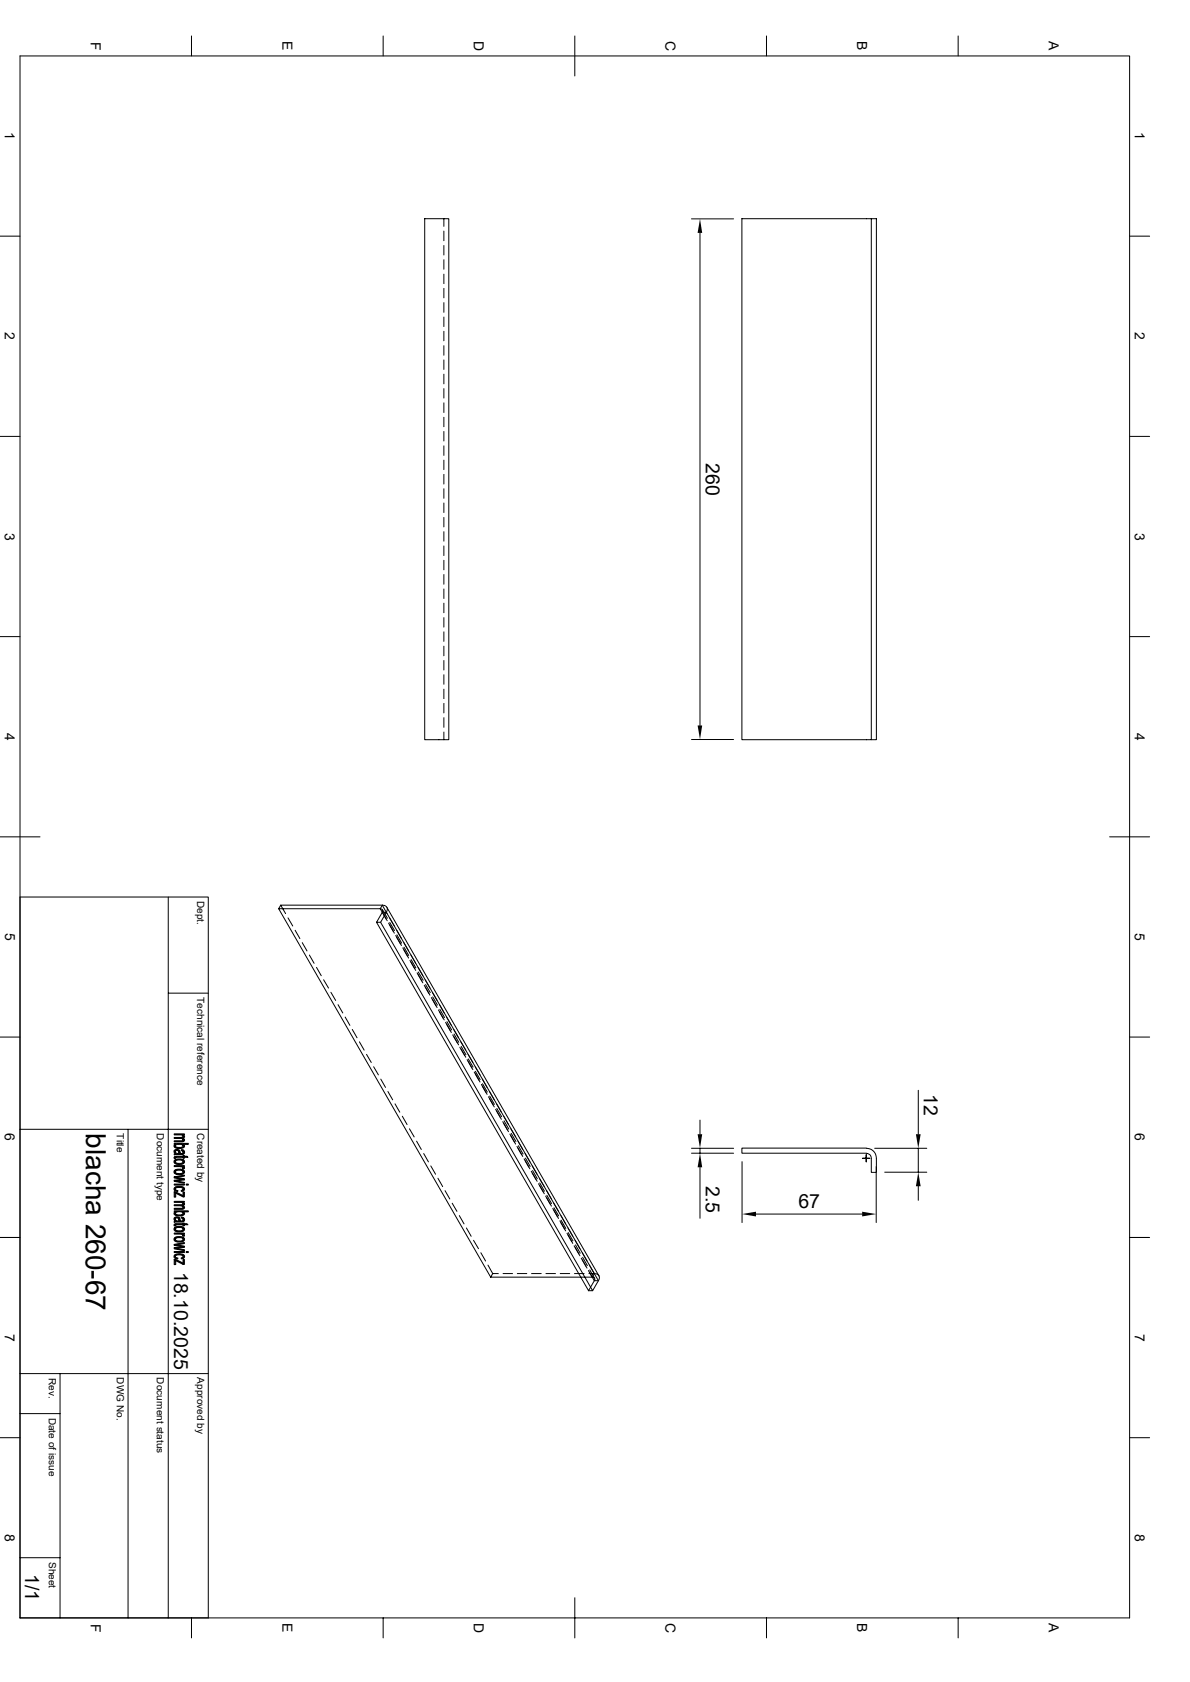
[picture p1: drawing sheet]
<svg xmlns="http://www.w3.org/2000/svg" width="297mm" height="420mm" viewBox="0 0 297 420" stroke-linecap="round" stroke-linejoin="round" font-family="sans-serif">
<g fill="none" stroke="#000" stroke-width=".25">
<path d="M5 14h276.9v390h-276.9zM47.8 9v5M95.6 9v5M143.5 9v10M191.3 9v5M239.1 9v5M0 59h5M106 54.6h6v130.1h-6zM110.8 54.6v1.9M110.8 57.7v2.4M172.6 54.7h10.5M174.7 58.2v122.9"/>
<path d="M217.5 54.6h-32.3v130.1h32.3v-130.1h1.2v130.1h-1.2M281.9 59h5M110.8 61.3v2.4M110.8 64.9v2.3M110.8 68.5v2.3M110.8 72v2.4M110.8 75.6v2.4M110.8 79.2v2.3M110.8 82.7v2.4M110.8 86.3v2.4M110.8 89.9v2.3M110.8 93.4v2.4"/>
<path d="M110.8 97v2.4M0 109h5M110.8 100.6v2.4M110.8 104.2v2.4M110.8 107.7v2.4M110.8 111.3v2.4M110.8 114.9v2.4M110.8 118.4v2.5M281.9 109h5M110.8 122v2.4M110.8 125.6v2.4M110.8 129.2v2.4"/>
<path d="M110.8 132.8v2.3M110.8 136.3v2.4M110.8 139.9v2.4M0 159h5M110.8 143.5v2.4M110.8 147.1v2.3M110.8 150.6v2.4M110.8 154.2v2.4M110.8 157.8v2.3M281.9 159h5M110.8 161.3v2.4M110.8 164.9v2.4"/>
<path d="M110.8 168.5v2.4M110.8 172.1v2.4M110.8 175.6v2.4M110.8 179.2v2.4M110.8 182.8v1.9M172.6 184.7h10.5M0 209h10M276.9 209h10M5 224h47v180M42 224v180M69.6 226.9l52.9 92M70.1 226l1.2 2.1"/>
<path d="M71.9 229.2l1.2 2M73.7 232.3l1.1 2.1M75.4 235.4l1.2 2M77.2 238.5l1.2 2M94 230.3l52.9 92M94.9 226.9l1.5 2.6M94.9 226.9l.6 .3-.1 .6M95 230.3l52.9 92M95.4 226h-25.3l-.5 .9h25.3M95.4 226a1.09 1.09 0 0 1 1.2 .5 1.09 1.09 0 0 1-.2 1.3M95.4 227.8l-1.4 2.5h1l1.4-2.5M95.4 227.8h1"/>
<path d="M95.4 227.8l1.2 2.1M95.4 226l-.5 .9M95.4 226l1.2 2.1M95.5 227.2l1.2 2.1M96.4 227.8l53 92M96.6 226.6l52.9 92M97 230.5l1.4 2.5M97.2 229.2l1.2 2M97.3 230.3l1.2 2.1M98.8 233.6l1.1 2.1M99 234.1l1.2 2M99 232.3l1.2 2.1"/>
<path d="M99.1 233.4l1.1 2.1M100.5 236.7l1.5 2.5M100.8 235.4l1.2 2M100.8 236.5l1.2 2.1M102.3 239.8l1.2 2.1M102.6 238.5l1.2 2M102.6 239.6l1.2 2.1M0 259h5M42 248h10M79 241.6l1.2 2M80.8 244.6l1.2 2.1M82.6 247.8l1.2 2"/>
<path d="M84.4 250.9l1.2 2M86.1 254l1.2 2M87.9 257l1.2 2.1M102.6 240.2l1.2 2.1M104.1 242.9l1.2 2M104.4 243.3l1.1 2.1M104.4 241.6l1.1 2M104.4 242.7l1.2 2.1M105.9 246l1.4 2.5M106.1 244.6l1.2 2.1M106.2 245.8l1.2 2.1M107.7 249.1l1.4 2.5"/>
<path d="M107.9 247.8l1.2 2M108 248.9l1.2 2.1M109.4 252.2l1.2 2.1M109.7 252.6l1.2 2.1M109.7 250.9l1.2 2M109.8 252l1.2 2.1M111.2 255.3l1.4 2.5M111.5 254l1.1 2M111.5 255.1l1.2 2.1M113 258.4l1.2 2M113.2 258.8l1.3 2.1M113.2 257l1.2 2.1"/>
<path d="M113.3 258.2l1.2 2.1M281.9 259h5M89.7 260.1l1.2 2.1M91.5 263.3l1.2 2M93.3 266.4l1.1 2M95 269.5l1.2 2M96.8 272.5l1.2 2.1M98.6 275.6l1.2 2.1M100.4 278.7l1.2 2.1M114.8 261.5l1.2 2.1M115 260.1l1.2 2.1M115.1 261.9l1.1 2.1"/>
<path d="M115.1 261.3l1.2 2.1M116.6 264.6l1.4 2.5M116.8 263.3l1.2 2M116.9 264.4l1.2 2M118.4 267.7l1.4 2.5M118.6 266.4l1.2 2M118.7 267.5l1.1 2.1M120.1 270.8l1.2 2M120.4 271.2l1.2 2.1M120.4 269.5l1.2 2M120.4 270.6l1.2 2.1M121.9 273.9l1.5 2.5"/>
<path d="M122.2 272.5l1.2 2.1M122.2 273.7l1.2 2.1M123.7 277l1.2 2M124 277.4l1.1 2.1M124 275.6l1.1 2.1M124 276.8l1.2 2M125.7 278.7l1.2 2.1M125.8 279.9l1.2 2M174.7 279.7v3.5M229.2 272.2v11M5 282h47M32 282v122"/>
<path d="M102.2 281.9l1.2 2M104 284.9l1.2 2.1M105.7 288l1.2 2.1M107.5 291.1l1.2 2.1M109.3 294.2l1.2 2.1M111.1 297.3l1.2 2.1M125.5 280.1l1.4 2.5M127.3 283.2l1.4 2.5M127.5 281.9l1.2 2M127.6 283l1.2 2M129 286.3l1.2 2M129.3 286.7l1.2 2.1"/>
<path d="M129.3 284.9l1.2 2.1M129.4 286.1l1.2 2.1M130.8 289.3l1.2 2.1M131.1 289.8l1.1 2M131.1 288l1.1 2.1M131.1 289.2l1.2 2.1M132.6 292.4l1.2 2.1M132.8 292.9l1.3 2.1M132.8 291.1l1.2 2.1M132.9 292.3l1.2 2M134.4 295.6l1.2 2M134.6 294.2l1.2 2.1"/>
<path d="M134.7 296l1.1 2.1M134.7 295.4l1.2 2M136.2 298.7l1.4 2.5M136.4 297.3l1.2 2.1M136.5 298.4l1.2 2.1M172.6 286.7h10.5M172.6 288h10.5M174.7 286.7v1.3M174.7 291.5v12.7M185.2 290.1v15.2M215.3 289.2h1.8M216.2 288.3v1.8"/>
<path d="M216.2 286.7h-31v1.3h31.4l.5 .3 .3 .6 .1 3.8h1.2v-3.5a2.46 2.46 0 0 0-2.5-2.5M218.3 286.7h13M218.7 291.3v14M220.8 292.7h10.5M229.2 286.7v6M229.2 296.2v3.5M0 309h5M112.9 300.4l1.1 2.1M114.6 303.5l1.2 2.1M116.4 306.6l1.2 2.1M118.2 309.7l1.2 2.1M120 312.8l1.2 2.1"/>
<path d="M121.8 315.9l1.2 2.1M123 318h1.4M123 318l-.5 .9M125.6 318h2.3M129.1 318h2.4M132.7 318h2.4M136.3 318h2.3M138 301.8l1.4 2.4M138.2 300.4l1.2 2.1M138.3 301.6l1.1 2M139.7 304.8l1.2 2.1M139.8 318h2.4"/>
<path d="M140 305.3l1.2 2M140 303.5l1.2 2.1M140 304.7l1.2 2M141.5 307.9l1.2 2.1M141.8 308.4l1.2 2.1M141.8 306.6l1.2 2.1M141.8 307.8l1.2 2M143.3 311.1l1.2 2M143.4 318h2.4M143.6 311.5l1.1 2.1M143.6 309.7l1.1 2.1M143.6 310.9l1.2 2"/>
<path d="M145.1 314.2l1.2 2M145.3 314.6l1.2 2.1M145.3 312.8l1.2 2.1M145.4 313.9l1.2 2.1M146.9 317.2l.9 1.7h-25.3M147 318h1.3M147.1 317.7l1.2 2.1-1.4 2.5M147.1 315.9l1.2 2.1M147.2 317.1l1.2 2.1M148.3 318l-.5 .9a.54 .54 0 0 1 .6 .3 .54 .54 0 0 1-.1 .6h1.1M148.3 318l.6 .1 .6 .5M149.4 319.8l-1.5 2.5h-1"/>
<path d="M149.5 318.6l.1 .5-.2 .7M188.7 303.1h26.5M281.9 309h5M0 359h5M5 353h10M5 343h47M15 343v61M281.9 359h5M5 389h10M143.5 398.9v10.1M47.8 404v5M95.6 404v5"/>
<path d="M191.3 404v5M239.1 404v5"/>
</g>
<g fill="#000" stroke="#000" stroke-width=".25">
<path d="M43.7 285.7l.1 .4z" fill-rule="evenodd"/>
<path d="M43.8 287.6v.4z" fill-rule="evenodd"/>
<path d="M43.5 288.9l.4-.1v.4l-.4 .1z" fill-rule="evenodd"/>
<path d="M43.5 297.6l.3 .3 .1 1h-.4z" fill-rule="evenodd"/>
<path d="M43.6 296.5l.2-.1v.7l.6 .2-.2 .2a.6 .6 0 0 1-.7-.2 .6 .6 0 0 1 .1-.8z" fill-rule="evenodd"/>
<path d="M43.5 287.2l.4-.2 .8 .1v.9a.51 .51 0 0 0-.3-.7 .51 .51 0 0 0-.6 .3l-.1 .4-.3-.3z" fill-rule="evenodd"/>
<path d="M45.6 283.3l.1 .4z" fill-rule="evenodd"/>
<path d="M43.5 297.6h.3l1.9 .9v.4z" fill-rule="evenodd"/>
<path d="M43.5 284l2.1-.1 .1 .7-.4-.3h-1.8z" fill-rule="evenodd"/>
<path d="M45.3 287.1h.4v.6l-.1-.3-.4-.1z" fill-rule="evenodd"/>
<path d="M43.8 289.6l.5-.2 1.2 .1 .2 .1v.5a1.32 1.32 0 0 0-1.9 0z" fill-rule="evenodd"/>
<path d="M43.8 292.1l.5-.2 1.2 .1 .2 .1v.5a1.32 1.32 0 0 0-1.9 0z" fill-rule="evenodd"/>
<path d="M45.2 297.3l.5-.4v.5l-.4 .1z" fill-rule="evenodd"/>
<path d="M43.5 293.9l2.5-.5v.3l-2 .3z" fill-rule="evenodd"/>
<path d="M43.5 294.7l1.9-.3 .6 .2-1.9 .3z" fill-rule="evenodd"/>
<path d="M43.5 294.7l2.5 .5v.2l-2.5-.4z" fill-rule="evenodd"/>
<path d="M43.5 295.7h2.5v.2h-2.5z" fill-rule="evenodd"/>
<path d="M43.5 283.1h2.5v.2h-.4v.3l-.3-.2h-1.8z" fill-rule="evenodd"/>
<path d="M43.5 291h2.5v.3h-.4v.3l-.3-.3h-1.8z" fill-rule="evenodd"/>
<path d="M43.5 293.9l2.5 .4v.3l-2.5-.5z" fill-rule="evenodd"/>
<path d="M45.7 297.6h.3v1.3h-.3z" fill-rule="evenodd"/>
<path d="M45.7 283.4a.43 .43 0 0 1 .4 .4 .43 .43 0 0 1-.5 .4z" fill-rule="evenodd"/>
<path d="M43.5 284.9h1.9l.3-.2v-.5a.48 .48 0 0 1 .3 .7 .48 .48 0 0 1-.6 .2h-1.9z" fill-rule="evenodd"/>
<path d="M43.5 285.9l.2-.2 .1 .4a1.43 1.43 0 0 0 1.9 0v-.4a.53 .53 0 0 1 .3 .7 .53 .53 0 0 1-.7 .3h-1.3a.52 .52 0 0 1-.5-.3 .52 .52 0 0 1 0-.5z" fill-rule="evenodd"/>
<path d="M43.8 287.7l.3 .3h.6l.1-.8 .1 .2a.46 .46 0 0 0 .1 .5 .46 .46 0 0 0 .6 0l.1-.8a.64 .64 0 0 1 .3 .9 .64 .64 0 0 1-.9 .3l-1.6 .1z" fill-rule="evenodd"/>
<path d="M43.5 289.7l.3-.1v.5a1.33 1.33 0 0 0 1.9 0l.1-.5a.65 .65 0 0 1 .2 .8 .65 .65 0 0 1-.8 .3h-.8a.73 .73 0 0 1-.8-.2 .73 .73 0 0 1-.1-.8z" fill-rule="evenodd"/>
<path d="M45.6 291.3l.5 .2-.2 .3h-.3z" fill-rule="evenodd"/>
<path d="M43.5 292.3l.3-.2v.7l.8 .2a.89 .89 0 0 0 1.1-.4l.1-.5a.65 .65 0 0 1 .2 .9 .65 .65 0 0 1-.8 .3h-.8a.71 .71 0 0 1-.8-.2 .71 .71 0 0 1-.1-.8z" fill-rule="evenodd"/>
<path d="M43.8 296.4l1.4-.2a.63 .63 0 0 1 .8 .4 .63 .63 0 0 1-.3 .8v-.5a1.38 1.38 0 0 0-1.9 0z" fill-rule="evenodd"/>
<path d="M43.9 288.8l1.8-.1v-.2h.3v.2h.7l.2 .3h-.9v.2h-.3v-.2h-1.7l-.1 .1z" fill-rule="evenodd"/>
<path d="M46.5 295.7h.5v.2h-.5z" fill-rule="evenodd"/>
<path d="M43.5 285.5h3.5v.3h-1.3v.3a1.56 1.56 0 0 0-1.9-.1v-.2h-.3z" fill-rule="evenodd"/>
<path d="M43.8 302.6v.4z" fill-rule="evenodd"/>
<path d="M43.8 304.4v.5z" fill-rule="evenodd"/>
<path d="M43.5 305.7l.4-.1v.5h-.4z" fill-rule="evenodd"/>
<path d="M43.5 314.5l.3 .2 .1 1.1h-.4z" fill-rule="evenodd"/>
<path d="M43.6 313.4l.2-.1 .1 .6 .5 .2-.2 .3a.63 .63 0 0 1-.6-.3 .63 .63 0 0 1 0-.7z" fill-rule="evenodd"/>
<path d="M43.5 304.1a.92 .92 0 0 1 1.3 0l-.1 .7a.5 .5 0 0 0-.3-.6 .5 .5 0 0 0-.6 .2l-.1 .4-.3-.3z" fill-rule="evenodd"/>
<path d="M45.6 300.2l.1 .4z" fill-rule="evenodd"/>
<path d="M43.5 314.5h.3l1.9 .9v.3z" fill-rule="evenodd"/>
<path d="M43.5 300.8l2.1-.1 .1 .8-.4-.4h-1.8z" fill-rule="evenodd"/>
<path d="M45.3 303.9l.4 .1v.5l-.1-.3-.4-.1z" fill-rule="evenodd"/>
<path d="M43.8 306.4l.5-.2 1.1 .1 .3 .1v.5a1.33 1.33 0 0 0-1.9 0z" fill-rule="evenodd"/>
<path d="M43.8 308.9l.5-.1h1.1l.3 .1v.6a1.33 1.33 0 0 0-1.9 0z" fill-rule="evenodd"/>
<path d="M45.2 314.1l.5-.3v.4l-.4 .1z" fill-rule="evenodd"/>
<path d="M43.5 310.7l2.5-.4v.2l-2 .4z" fill-rule="evenodd"/>
<path d="M43.5 311.6l1.9-.3 .6 .1-1.9 .3z" fill-rule="evenodd"/>
<path d="M43.5 311.6l2.5 .4v.3l-2.5-.5z" fill-rule="evenodd"/>
<path d="M43.5 312.5h2.5v.3h-2.5z" fill-rule="evenodd"/>
<path d="M43.5 300h2.5v.2h-.4v.2l-.3-.2h-1.8z" fill-rule="evenodd"/>
<path d="M43.5 307.9h2.5v.2h-.4v.3l-.6-.3h-1.5z" fill-rule="evenodd"/>
<path d="M43.5 310.7l2.5 .4v.3l-2.5-.4z" fill-rule="evenodd"/>
<path d="M45.7 314.5h.3v1.2h-.3z" fill-rule="evenodd"/>
<path d="M45.7 300.2a.41 .41 0 0 1 .4 .5 .41 .41 0 0 1-.5 .3z" fill-rule="evenodd"/>
<path d="M43.5 301.7h1.9l.3-.2v-.4a.52 .52 0 0 1 .3 .7 .52 .52 0 0 1-.8 .2h-1.7z" fill-rule="evenodd"/>
<path d="M43.5 302.7l.2-.1 .1 .4a1.43 1.43 0 0 0 1.9 0v-.4a.53 .53 0 0 1 .3 .7 .53 .53 0 0 1-.7 .3h-1a.62 .62 0 0 1-.7-.2 .62 .62 0 0 1-.1-.7z" fill-rule="evenodd"/>
<path d="M43.5 304.9h.3v-.3l.3 .2 .6 .1 .1-.8 .1 .1a.47 .47 0 0 0 .2 .6 .47 .47 0 0 0 .6-.1v-.7a.64 .64 0 0 1 .3 .9 .64 .64 0 0 1-.9 .2l-1.6 .1z" fill-rule="evenodd"/>
<path d="M43.5 306.6l.3-.2v.5a1.33 1.33 0 0 0 1.9 0l.1-.4a.65 .65 0 0 1 .2 .8 .65 .65 0 0 1-.8 .3h-.8a.73 .73 0 0 1-.8-.2 .73 .73 0 0 1-.1-.8z" fill-rule="evenodd"/>
<path d="M45.6 308.1l.5 .3-.2 .3-.3-.1z" fill-rule="evenodd"/>
<path d="M43.5 309.1l.3-.2v.6a1.33 1.33 0 0 0 1.9 0l.1-.5a.65 .65 0 0 1 .2 .8 .65 .65 0 0 1-.8 .3h-.8a.73 .73 0 0 1-.8-.2 .73 .73 0 0 1-.1-.8z" fill-rule="evenodd"/>
<path d="M43.8 313.3l.7-.2h.7a.61 .61 0 0 1 .8 .3 .61 .61 0 0 1-.3 .8v-.4a1.29 1.29 0 0 0-1.9-.1z" fill-rule="evenodd"/>
<path d="M43.9 305.6h1.8v-.2h.3v.2h.7l.2 .2h-.9v.3h-.3v-.3l-1.8 .1z" fill-rule="evenodd"/>
<path d="M46.5 312.5h.5v.3h-.5z" fill-rule="evenodd"/>
<path d="M43.5 302.3h3.5v.3h-1.3v.4a1.42 1.42 0 0 0-1.9-.1v-.3h-.3z" fill-rule="evenodd"/>
</g>
<path d="M174.7 54.7l.6 3.5h-1.2zM174.1 181.1h1.2l-.6 3.6zM174.1 283.2h1.2l-.6 3.5zM174.7 288l.6 3.5h-1.2zM229.2 292.7l.6 3.5h-1.2zM228.6 283.2h1.2l-.6 3.5zM185.2 303.1l3.5-.5v1.1zM215.2 302.6l3.5 .5-3.5 .6z" fill="#000"/>
<text font-size="7" x="21.5" y="283" transform="rotate(90 21.5 283)">blacha 260-67</text>
<g font-size="4.9">
<text x="176.1" y="115.6" transform="rotate(90 176.1 115.6)">260</text>
<text x="230.6" y="273.1" transform="rotate(90 230.6 273.1)">12</text>
<text x="176.1" y="296.2" transform="rotate(90 176.1 296.2)">2.5</text>
<text x="199.3" y="301.7">67</text>
<text x="43.5" y="317.5" transform="rotate(90 43.5 317.5)">18.10.2025</text>
<text x="6.3" y="393.1" transform="rotate(90 6.3 393.1)">1/1</text>
</g>
<g font-size="3.5">
<text x="22.6" y="10.4" transform="rotate(90 22.6 10.4)">F</text>
<text x="70.5" y="10.3" transform="rotate(90 70.5 10.3)">E</text>
<text x="118.3" y="10.2" transform="rotate(90 118.3 10.2)">D</text>
<text x="166.1" y="10.2" transform="rotate(90 166.1 10.2)">C</text>
<text x="214" y="10.3" transform="rotate(90 214 10.3)">B</text>
<text x="261.8" y="10.3" transform="rotate(90 261.8 10.3)">A</text>
<text x="1.2" y="33" transform="rotate(90 1.2 33)">1</text>
<text x="283.2" y="33" transform="rotate(90 283.2 33)">1</text>
<text x="1.2" y="83" transform="rotate(90 1.2 83)">2</text>
<text x="283.2" y="83" transform="rotate(90 283.2 83)">2</text>
<text x="1.2" y="133" transform="rotate(90 1.2 133)">3</text>
<text x="283.2" y="133" transform="rotate(90 283.2 133)">3</text>
<text x="1.2" y="183" transform="rotate(90 1.2 183)">4</text>
<text x="283.2" y="183" transform="rotate(90 283.2 183)">4</text>
<text x="1.3" y="233" transform="rotate(90 1.3 233)">5</text>
<text x="283.3" y="233" transform="rotate(90 283.3 233)">5</text>
<text x="1.2" y="283" transform="rotate(90 1.2 283)">6</text>
<text x="283.2" y="283" transform="rotate(90 283.2 283)">6</text>
<text x="1.2" y="333" transform="rotate(90 1.2 333)">7</text>
<text x="283.2" y="333" transform="rotate(90 283.2 333)">7</text>
<text x="1.2" y="383" transform="rotate(90 1.2 383)">8</text>
<text x="283.2" y="383" transform="rotate(90 283.2 383)">8</text>
<text x="22.6" y="405.4" transform="rotate(90 22.6 405.4)">F</text>
<text x="70.5" y="405.3" transform="rotate(90 70.5 405.3)">E</text>
<text x="118.3" y="405.2" transform="rotate(90 118.3 405.2)">D</text>
<text x="166.1" y="405.2" transform="rotate(90 166.1 405.2)">C</text>
<text x="214" y="405.3" transform="rotate(90 214 405.3)">B</text>
<text x="261.8" y="405.3" transform="rotate(90 261.8 405.3)">A</text>
</g>
<g font-size="2.5">
<text x="49.2" y="225" transform="rotate(90 49.2 225)">Dept.</text>
<text x="49.2" y="249" transform="rotate(90 49.2 249)">Technical reference</text>
<text x="29.2" y="283" transform="rotate(90 29.2 283)">Title</text>
<text x="39.2" y="283" transform="rotate(90 39.2 283)">Document type</text>
<text x="49.2" y="283" transform="rotate(90 49.2 283)">Created by</text>
<text x="12.2" y="344" transform="rotate(90 12.2 344)">Rev.</text>
<text x="29.2" y="344" transform="rotate(90 29.2 344)">DWG No.</text>
<text x="39.2" y="344" transform="rotate(90 39.2 344)">Document status</text>
<text x="49.2" y="344" transform="rotate(90 49.2 344)">Approved by</text>
<text x="12.2" y="354" transform="rotate(90 12.2 354)">Date of issue</text>
<text x="12.2" y="390" transform="rotate(90 12.2 390)">Sheet</text>
</g>
</svg>
